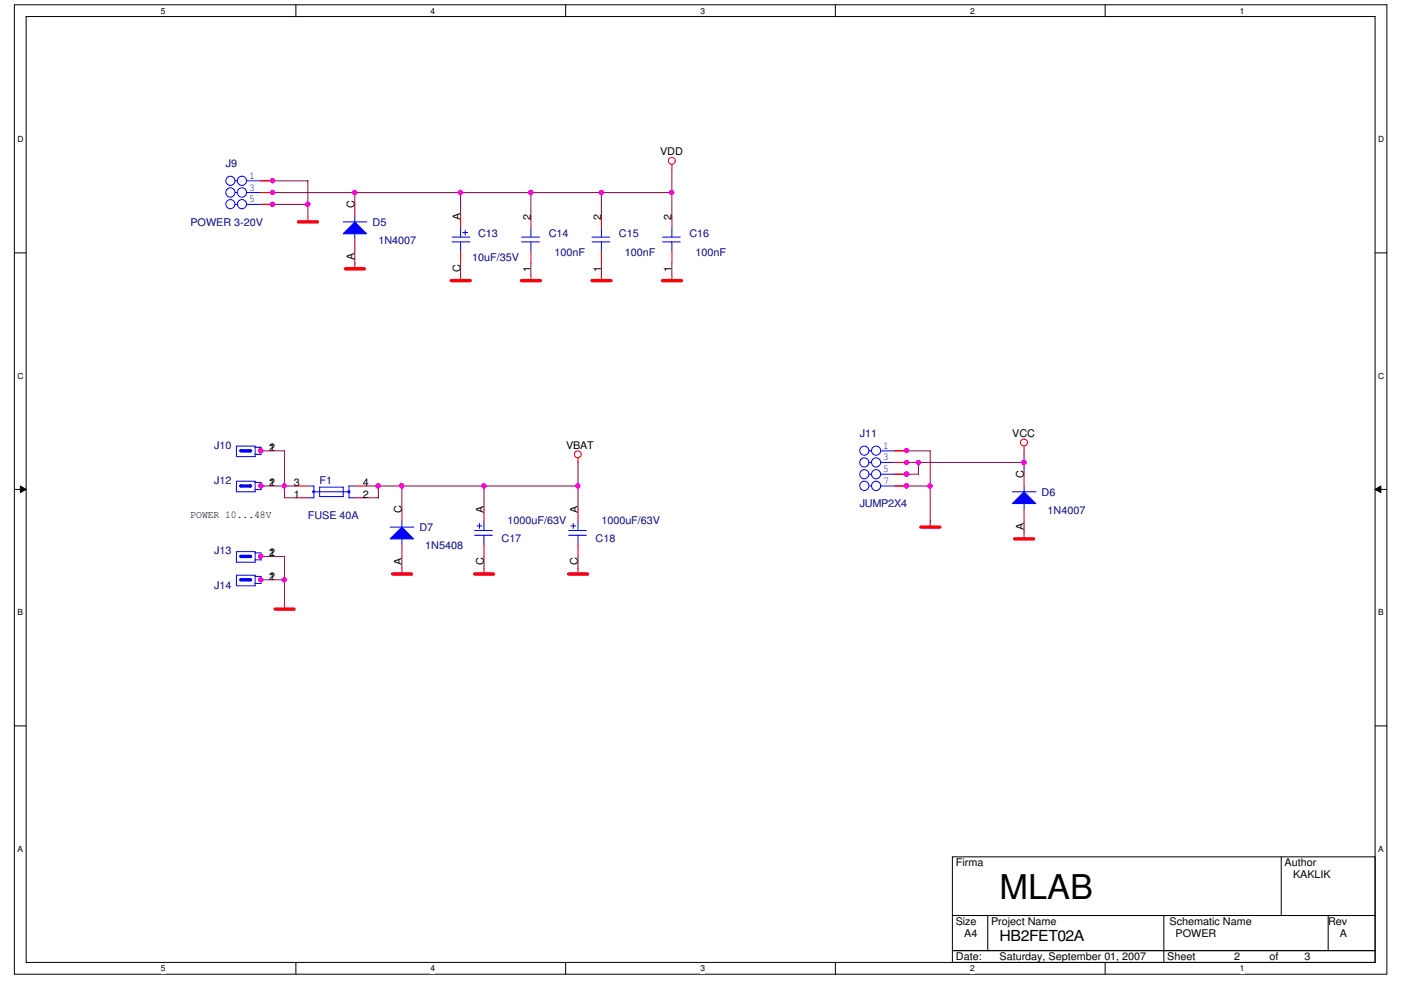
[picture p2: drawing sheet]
<svg xmlns="http://www.w3.org/2000/svg" width="297mm" height="210mm" viewBox="0 0 297 210" stroke-linecap="round" stroke-linejoin="round" font-family="sans-serif">
<path d="M3 1h291v205.6h-291zM5.5 3.5h286v200.6h-286z" fill="none" stroke="#000" stroke-width=".21"/>
<g fill="#fff">
<path d="M34.1 1.3h1v2h-1z"/>
<path d="M34.1 204.4h1v2h-1z"/>
</g>
<path d="M62.7 1v2.5M62.7 204.1v2.5" fill="none" stroke="#000" stroke-width=".21"/>
<g fill="#fff">
<path d="M91.3 1.3h1v2h-1z"/>
<path d="M91.3 204.4h1v2h-1z"/>
</g>
<path d="M119.9 1v2.5M119.9 204.1v2.5" fill="none" stroke="#000" stroke-width=".21"/>
<g fill="#fff">
<path d="M148.5 1.3h1v2h-1z"/>
<path d="M148.5 204.4h1v2h-1z"/>
</g>
<path d="M177.1 1v2.5M177.1 204.1v2.5" fill="none" stroke="#000" stroke-width=".21"/>
<g fill="#fff">
<path d="M205.7 1.3h1v2h-1z"/>
<path d="M205.7 204.4h1v2h-1z"/>
</g>
<path d="M234.3 1v2.5M234.3 204.1v2.5" fill="none" stroke="#000" stroke-width=".21"/>
<g fill="#fff">
<path d="M262.9 1.3h1v2h-1z"/>
<path d="M262.9 204.4h1v2h-1z"/>
<path d="M3.7 28.6h1.2v2h-1.2z"/>
<path d="M292.2 28.6h1.3v2h-1.3z"/>
<path d="M3.7 78.7h1.2v2h-1.2z"/>
<path d="M292.2 78.7h1.3v2h-1.3z"/>
</g>
<path d="M3 53.6h2.5M291.5 53.6h2.5" fill="none" stroke="#000" stroke-width=".21"/>
<g fill="#fff">
<path d="M3.7 128.9h1.1v2h-1.1z"/>
<path d="M292.2 128.9h1.1v2h-1.1z"/>
</g>
<path d="M3 103.8h2.5M4.3 103.1l1.2 .7-1.2 .7zM291.5 103.8l1.3-.7v1.4zM291.5 103.8h2.5" fill="none" stroke="#000" stroke-width=".21"/>
<path d="M4.3 103.1l1.2 .7-1.2 .7zM291.5 103.8l1.3-.7v1.4z" fill="#000"/>
<g fill="#fff">
<path d="M3.7 179h1.1v2h-1.1z"/>
<path d="M292.2 179h1.1v2h-1.1z"/>
</g>
<path d="M3 154h2.5M291.5 154h2.5M201.9 181.7h89.6v22.4h-89.6zM201.9 194.2h89.6M209.4 194.2v7.5M246.8 194.2v10M271.6 181.7v12.5M281.6 194.2v7.5M201.9 201.6h89.6" fill="none" stroke="#000" stroke-width=".21"/>
<g fill="none" stroke="#f00" stroke-width=".21">
<path d="M55.3 38.4h2.5M142.4 34.8v1.1M55.3 40.9h2.5M55.3 43.3h2.5M65.3 45.8v1.3M75.2 55.8v1.3M97.7 45.8v2.5M97.7 53.3v2.5M97.7 58.3v1.3M112.6 45.8v2.5M112.6 53.3v2.5M112.6 58.3v1.3"/>
<path d="M127.5 45.8v2.5M127.5 53.3v2.5M127.5 58.3v1.3M142.4 45.8v2.5M142.4 53.3v2.5M142.4 58.3v1.3M122.6 97.1v1M217.1 94.6v1M197.2 110.5v1.3M217.1 113v1.3M60.3 128v1.2M85.2 120.5v1.3"/>
<path d="M102.6 120.5v1.3M122.6 120.5v1.3"/>
<circle cx="142.4" cy="34.1" r=".74"/>
<circle cx="122.5" cy="96.3" r=".72"/>
<circle cx="217.1" cy="93.9" r=".74"/>
</g>
<path d="M63.3 47.1h4M73.2 57h4.1M95.7 59.5h4M110.6 59.5h4M125.5 59.5h4M140.5 59.5h4M195.2 111.8h4.1M215.1 114.3h4.1M58.3 129.2h4.1M83.2 121.8h4M100.6 121.8h4M120.6 121.8h4" fill="none" stroke="#f00" stroke-width=".72"/>
<g fill="none" stroke="#00f" stroke-width=".21">
<path d="M49.8 38.4h.5M52.3 38.4h3M49.8 40.9h.5M49.8 43.3h.5M52.3 40.9h3M52.3 43.3h3M95.8 51.3h3.8M95.8 50.3h3.8M97.7 48.3v2M97.7 51.3v2M98.1 49.3h1M98.6 48.8v1.1"/>
<path d="M110.6 51.3h3.8M110.6 50.3h3.8M112.6 48.3v2M112.6 51.3v2M125.5 51.3h3.8M125.5 50.3h3.8M127.5 48.3v2M127.5 51.3v2M140.5 51.3h3.7M140.5 50.3h3.7M142.4 48.3v2M142.4 51.3v2"/>
<path d="M82.7 111.8h5M85.2 110.5v1.3"/>
<circle cx="48.8" cy="38.3" r=".97"/>
<circle cx="51.3" cy="38.3" r=".97"/>
<circle cx="48.8" cy="40.8" r=".98"/>
<circle cx="48.8" cy="43.3" r=".97"/>
<circle cx="51.3" cy="40.8" r=".98"/>
<circle cx="51.3" cy="43.3" r=".97"/>
</g>
<path d="M82.7 114.3l2.5-2.5 2.5 2.5z" fill="#00f"/>
<path d="M82.7 114.3l2.5-2.5 2.5 2.5zM85.2 114.3v1.2M214.6 104.3h5.1M217.1 103v1.3" fill="none" stroke="#00f" stroke-width=".21"/>
<path d="M85.2 108.1v2.4M85.2 115.5v2.5" fill="none" stroke="#f00" stroke-width=".21"/>
<path d="M214.6 106.8l2.5-2.5 2.5 2.5z" fill="#00f"/>
<path d="M50.1 102.1h4v2.2h-4zM54.1 102.3h1.2v1.6M54.1 103.8h1.2M214.6 106.8l2.5-2.5 2.5 2.5zM217.1 106.8v1.3" fill="none" stroke="#00f" stroke-width=".21"/>
<path d="M217.1 100.6v2.5M217.1 108.1v2.4" fill="none" stroke="#f00" stroke-width=".21"/>
<path d="M52.9 102.9h.3v.3h-.3z" fill-rule="evenodd" fill="#00f"/>
<path d="M52.9 102.9h.3v.3h-.3z" fill="none" stroke="#00f" stroke-width=".21"/>
<path d="M50.9 102.9h.3v.3h-.3z" fill-rule="evenodd" fill="#00f"/>
<g fill="none" stroke="#00f" stroke-width=".21">
<path d="M184.2 95.6h.6M184.2 98.1h.6M186.7 95.6h3M186.7 98.1h3M50.9 102.9h.3v.3h-.3zM184.2 100.6h.6M184.2 103.1h.6M186.7 100.6h3M186.7 103.1h3M50.1 122h4v2.2h-4zM54.1 122.3h1.2v1.5l-1.2-.1"/>
<circle cx="183.3" cy="95.6" r=".97"/>
<circle cx="183.3" cy="98.1" r=".97"/>
<circle cx="185.8" cy="95.6" r=".97"/>
<circle cx="185.8" cy="98.1" r=".97"/>
<circle cx="183.2" cy="103" r=".98"/>
<circle cx="183.3" cy="100.6" r=".97"/>
<circle cx="185.7" cy="103" r=".98"/>
<circle cx="185.8" cy="100.6" r=".97"/>
</g>
<path d="M51.1 103.1h2" fill="none" stroke="#00f" stroke-width=".72"/>
<path d="M189.7 95.6h2.5M189.7 98.1h2.5M55.3 103.1h.1M189.7 100.6h2.5M189.7 103.1h2.5" fill="none" stroke="#f00" stroke-width=".21"/>
<path d="M52.9 122.8h.3v.3h-.3z" fill-rule="evenodd" fill="#00f"/>
<path d="M52.9 122.8h.3v.3h-.3z" fill="none" stroke="#00f" stroke-width=".21"/>
<path d="M50.9 122.8h.3v.3h-.3z" fill-rule="evenodd" fill="#00f"/>
<path d="M50.1 94.6h4v2.3h-4zM54.1 94.9h1.2v1.5M54.1 96.4h1.2M50.9 122.8h.3v.3h-.3z" fill="none" stroke="#00f" stroke-width=".21"/>
<path d="M51.1 123h2" fill="none" stroke="#00f" stroke-width=".72"/>
<path d="M55.3 123h.1" fill="none" stroke="#f00" stroke-width=".21"/>
<path d="M52.9 95.4h.3v.3h-.3z" fill-rule="evenodd" fill="#00f"/>
<path d="M52.9 95.4h.3v.3h-.3z" fill="none" stroke="#00f" stroke-width=".21"/>
<path d="M50.9 95.4h.3v.3h-.3z" fill-rule="evenodd" fill="#00f"/>
<g fill="none" stroke="#00f" stroke-width=".21">
<path d="M50.9 95.4h.3v.3h-.3zM50.1 117h4v2.3h-4zM54.1 117.3h1.2v1.5M54.1 118.7h1.2M100.6 112.5h3.8M100.6 113.5h3.8M101.1 111.5h1M101.6 111v1.1M102.6 110.5v2.1M102.6 113.5v2.1M120.6 112.5h3.7M120.6 113.5h3.7"/>
<path d="M121 111.5h1.1M121.5 111v1.1M122.6 110.5v2.1M122.6 113.5v2.1"/>
</g>
<path d="M51.1 95.6h2" fill="none" stroke="#00f" stroke-width=".72"/>
<path d="M55.3 95.6h.1M102.6 108.1v2.4M102.6 115.5v2.5M122.6 108.1v2.4M122.6 115.5v2.5" fill="none" stroke="#f00" stroke-width=".21"/>
<path d="M52.9 117.8h.3v.4h-.3z" fill-rule="evenodd" fill="#00f"/>
<path d="M52.9 117.8h.3v.4h-.3z" fill="none" stroke="#00f" stroke-width=".21"/>
<path d="M50.9 117.8h.3v.4h-.3z" fill-rule="evenodd" fill="#00f"/>
<path d="M72.8 47.1h5M75.2 45.8v1.3M50.9 117.8h.3v.4h-.3z" fill="none" stroke="#00f" stroke-width=".21"/>
<path d="M51.1 118h2" fill="none" stroke="#00f" stroke-width=".72"/>
<path d="M55.3 118h.1" fill="none" stroke="#f00" stroke-width=".21"/>
<path d="M75.2 47.1l2.5 2.5h-4.9z" fill="#00f"/>
<path d="M75.2 47.1l2.5 2.5h-4.9zM75.2 49.5v1.3M65.2 105.6h1.3M65.3 103.1h1.3M66.5 103.1v2.5M66.5 104.3h7.5M67.7 103.3h5.1M67.8 103.3v2h5M72.8 103.3v2M74 103.1h1.2M74 105.6h1.3M74 103.1v2.5" fill="none" stroke="#00f" stroke-width=".21"/>
<path d="M75.2 43.3v2.5M75.2 50.8v2.5" fill="none" stroke="#f00" stroke-width=".21"/>
<path d="M66.3 104.2h.3v.2h-.3z" fill-rule="evenodd" fill="#00f"/>
<path d="M66.3 104.2h.3v.2h-.3z" fill="none" stroke="#00f" stroke-width=".21"/>
<path d="M73.8 104.2h.3v.2h-.3z" fill-rule="evenodd" fill="#00f"/>
<path d="M73.8 104.2h.3v.2h-.3z" fill="none" stroke="#00f" stroke-width=".21"/>
<path d="M62.8 103.1h2.5M62.8 105.6h2.5M75.2 103.1h2.5M75.2 105.6h2.5" fill="none" stroke="#f00" stroke-width=".21"/>
<g fill="none" stroke="#800040" stroke-width=".21">
<path d="M57.8 38.4h7.5M65.3 38.4v7.5M142.4 35.9v10M57.8 40.9h84.7M57.8 43.3h7.5M75.2 40.9v2.5M75.2 53.3v2.5M97.7 40.8v5M97.7 55.8v2.5M112.6 40.9v5M112.6 55.8v2.5M127.5 40.9v5"/>
<path d="M127.5 55.8v2.5M142.4 55.8v2.5M55.3 95.6h5.1M60.3 95.6v10M122.6 98.1v10M192.2 95.6h5.1M192.2 98.1h25M194.7 98.1v2.5h-2.5M197.2 95.6v15M217.1 95.6v5M55.3 103.1h7.5M55.3 118h5.1"/>
<path d="M60.3 118v10M60.3 105.6h2.5M77.7 103.1h44.9M77.7 105.6h2.6M80.2 103.1v2.5M85.2 103v5.1M85.2 118v2.6M102.6 103.1v5M102.6 118v2.6M122.6 118v2.6M192.2 103.1h5.1M217.1 110.5v2.6"/>
<path d="M55.3 123h5.1"/>
</g>
<circle cx="60.3" cy="103.1" r=".48" fill="#f0f"/>
<circle cx="60.3" cy="103.1" r=".48" fill="none" stroke="#f0f" stroke-width=".21"/>
<circle cx="57.8" cy="38.3" r=".49" fill="#f0f"/>
<circle cx="57.8" cy="38.3" r=".49" fill="none" stroke="#f0f" stroke-width=".21"/>
<circle cx="97.6" cy="40.8" r=".48" fill="#f0f"/>
<circle cx="97.6" cy="40.8" r=".48" fill="none" stroke="#f0f" stroke-width=".21"/>
<circle cx="55.3" cy="95.6" r=".48" fill="#f0f"/>
<circle cx="55.3" cy="95.6" r=".48" fill="none" stroke="#f0f" stroke-width=".21"/>
<circle cx="55.3" cy="103.1" r=".49" fill="#f0f"/>
<circle cx="55.3" cy="103.1" r=".49" fill="none" stroke="#f0f" stroke-width=".21"/>
<circle cx="80.2" cy="103.1" r=".49" fill="#f0f"/>
<circle cx="80.2" cy="103.1" r=".49" fill="none" stroke="#f0f" stroke-width=".21"/>
<circle cx="122.5" cy="103.1" r=".48" fill="#f0f"/>
<circle cx="122.5" cy="103.1" r=".48" fill="none" stroke="#f0f" stroke-width=".21"/>
<circle cx="57.8" cy="40.8" r=".49" fill="#f0f"/>
<circle cx="57.8" cy="40.8" r=".49" fill="none" stroke="#f0f" stroke-width=".21"/>
<circle cx="75.2" cy="40.8" r=".48" fill="#f0f"/>
<circle cx="75.2" cy="40.8" r=".48" fill="none" stroke="#f0f" stroke-width=".21"/>
<circle cx="57.8" cy="43.3" r=".49" fill="#f0f"/>
<circle cx="57.8" cy="43.3" r=".49" fill="none" stroke="#f0f" stroke-width=".21"/>
<circle cx="55.3" cy="118" r=".49" fill="#f0f"/>
<circle cx="55.3" cy="118" r=".49" fill="none" stroke="#f0f" stroke-width=".21"/>
<circle cx="55.3" cy="123" r=".48" fill="#f0f"/>
<circle cx="55.3" cy="123" r=".48" fill="none" stroke="#f0f" stroke-width=".21"/>
<circle cx="60.3" cy="123" r=".47" fill="#f0f"/>
<circle cx="60.3" cy="123" r=".47" fill="none" stroke="#f0f" stroke-width=".21"/>
<circle cx="65.3" cy="43.3" r=".49" fill="#f0f"/>
<circle cx="65.3" cy="43.3" r=".49" fill="none" stroke="#f0f" stroke-width=".21"/>
<circle cx="142.4" cy="40.8" r=".49" fill="#f0f"/>
<circle cx="142.4" cy="40.8" r=".49" fill="none" stroke="#f0f" stroke-width=".21"/>
<circle cx="127.5" cy="40.8" r=".49" fill="#f0f"/>
<circle cx="127.5" cy="40.8" r=".49" fill="none" stroke="#f0f" stroke-width=".21"/>
<circle cx="112.5" cy="40.8" r=".48" fill="#f0f"/>
<circle cx="112.5" cy="40.8" r=".48" fill="none" stroke="#f0f" stroke-width=".21"/>
<circle cx="192.2" cy="95.6" r=".48" fill="#f0f"/>
<circle cx="192.2" cy="95.6" r=".48" fill="none" stroke="#f0f" stroke-width=".21"/>
<circle cx="197.2" cy="103.1" r=".48" fill="#f0f"/>
<circle cx="197.2" cy="103.1" r=".48" fill="none" stroke="#f0f" stroke-width=".21"/>
<circle cx="192.2" cy="103.1" r=".49" fill="#f0f"/>
<circle cx="192.2" cy="103.1" r=".49" fill="none" stroke="#f0f" stroke-width=".21"/>
<circle cx="192.2" cy="98.1" r=".48" fill="#f0f"/>
<circle cx="192.2" cy="98.1" r=".48" fill="none" stroke="#f0f" stroke-width=".21"/>
<circle cx="194.7" cy="98.1" r=".48" fill="#f0f"/>
<circle cx="194.7" cy="98.1" r=".48" fill="none" stroke="#f0f" stroke-width=".21"/>
<circle cx="192.2" cy="100.6" r=".49" fill="#f0f"/>
<circle cx="192.2" cy="100.6" r=".49" fill="none" stroke="#f0f" stroke-width=".21"/>
<circle cx="217.1" cy="98.1" r=".48" fill="#f0f"/>
<circle cx="217.1" cy="98.1" r=".48" fill="none" stroke="#f0f" stroke-width=".21"/>
<circle cx="85.2" cy="103.1" r=".48" fill="#f0f"/>
<circle cx="85.2" cy="103.1" r=".48" fill="none" stroke="#f0f" stroke-width=".21"/>
<circle cx="102.6" cy="103.1" r=".49" fill="#f0f"/>
<circle cx="102.6" cy="103.1" r=".49" fill="none" stroke="#f0f" stroke-width=".21"/>
<text font-size="7.2" x="211.9" y="190.7">MLAB</text>
<text font-size="3.2" x="211.9" y="199.6">HB2FET02A</text>
<g font-size="2.2" fill="#000080">
<text x="47.9" y="35.4">J9</text>
<text x="40.4" y="47.9">POWER 3-20V</text>
<text x="79" y="47.9">D5</text>
<text x="80.2" y="51.9">1N4007</text>
<text x="101.4" y="50.3">C13</text>
<text x="116.3" y="50.3">C14</text>
<text x="131.2" y="50.3">C15</text>
<text x="146.2" y="50.3">C16</text>
<text x="100.1" y="55.3">10uF/35V</text>
<text x="117.6" y="54.3">100nF</text>
<text x="132.5" y="54.3">100nF</text>
<text x="147.4" y="54.3">100nF</text>
<text x="45.4" y="95.2">J10</text>
<text x="182.3" y="92.7">J11</text>
<text x="45.4" y="102.6">J12</text>
<text x="67.8" y="102.6">F1</text>
<text x="182.3" y="107.6">JUMP2X4</text>
<text x="220.8" y="105.1">D6</text>
<text x="65.3" y="110.1">FUSE 40A</text>
<text x="88.9" y="112.6">D7</text>
<text x="107.6" y="111.1">1000uF/63V</text>
<text x="127.5" y="111.1">1000uF/63V</text>
<text x="222.1" y="109.1">1N4007</text>
<text x="45.4" y="117.6">J13</text>
<text x="90.2" y="116.5">1N5408</text>
<text x="106.3" y="115.1">C17</text>
<text x="126.3" y="115.1">C18</text>
<text x="45.4" y="125">J14</text>
</g>
<g font-size="2.2">
<text x="140" y="32.9">VDD</text>
<text x="75.2" y="44.1" transform="rotate(-90 75.2 44.1)">C</text>
<text x="97.6" y="46.6" transform="rotate(-90 97.6 46.6)">A</text>
<text x="112.5" y="46.6" transform="rotate(-90 112.5 46.6)">2</text>
<text x="127.5" y="46.6" transform="rotate(-90 127.5 46.6)">2</text>
<text x="142.4" y="46.6" transform="rotate(-90 142.4 46.6)">2</text>
<text x="75.2" y="55.2" transform="rotate(-90 75.2 55.2)">A</text>
<text x="97.6" y="57.7" transform="rotate(-90 97.6 57.7)">C</text>
<text x="112.5" y="57.7" transform="rotate(-90 112.5 57.7)">1</text>
<text x="127.5" y="57.7" transform="rotate(-90 127.5 57.7)">1</text>
<text x="142.4" y="57.7" transform="rotate(-90 142.4 57.7)">1</text>
<text x="57.1" y="95.6">1</text>
<text x="57.1" y="95.6">2</text>
<text x="120.1" y="95.2">VBAT</text>
<text x="214.6" y="92.7">VCC</text>
<text x="217.1" y="101.3" transform="rotate(-90 217.1 101.3)">C</text>
<text x="57.1" y="103">1</text>
<text x="57.1" y="103">2</text>
<text x="62.3" y="103">3</text>
<text x="62.3" y="105.5">1</text>
<text x="77" y="103">4</text>
<text x="77" y="105.5">2</text>
<text x="40.4" y="109.9">POWER 10...48V</text>
<text x="85.2" y="108.8" transform="rotate(-90 85.2 108.8)">C</text>
<text x="102.6" y="108.8" transform="rotate(-90 102.6 108.8)">A</text>
<text x="122.5" y="108.8" transform="rotate(-90 122.5 108.8)">A</text>
<text x="217.1" y="112.4" transform="rotate(-90 217.1 112.4)">A</text>
<text x="57.1" y="118">1</text>
<text x="57.1" y="118">2</text>
<text x="85.2" y="119.9" transform="rotate(-90 85.2 119.9)">A</text>
<text x="102.6" y="119.9" transform="rotate(-90 102.6 119.9)">C</text>
<text x="122.5" y="119.9" transform="rotate(-90 122.5 119.9)">C</text>
<text x="57.1" y="122.9">1</text>
<text x="57.1" y="122.9">2</text>
<text x="202.7" y="183.8">Firma</text>
<text x="272.4" y="183.8">Author</text>
<text x="274.1" y="186.3">KAKLIK</text>
<text x="202.7" y="196.2">Size</text>
<text x="210.1" y="196.2">Project Name</text>
<text x="248" y="196.2">Schematic Name</text>
<text x="281.6" y="196.2">Rev</text>
<text x="202.7" y="203.7">Date:</text>
<text x="204.4" y="198.7">A4</text>
<text x="211.9" y="203.7">Saturday, September 01, 2007</text>
<text x="247.5" y="203.7">Sheet</text>
<text x="249.3" y="198.7">POWER</text>
<text x="261.7" y="203.7">2</text>
<text x="269.2" y="203.7">of</text>
<text x="276.6" y="203.7">3</text>
<text x="284.1" y="198.7">A</text>
</g>
<g font-size="2.2" fill="#00f">
<text x="52.8" y="37.9">1</text>
<text x="52.8" y="40.4">3</text>
<text x="52.8" y="42.9">5</text>
<text x="187.2" y="95.2">1</text>
<text x="187.2" y="97.7">3</text>
<text x="187.2" y="100.2">5</text>
<text x="187.2" y="102.7">7</text>
</g>
<g font-size="1.8">
<text x="34.1" y="2.9">5</text>
<text x="91.3" y="2.9">4</text>
<text x="148.5" y="2.9">3</text>
<text x="205.7" y="2.9">2</text>
<text x="262.9" y="2.9">1</text>
<text x="3.7" y="30.2">D</text>
<text x="292.2" y="30.2">D</text>
<text x="3.7" y="80.3">C</text>
<text x="292.2" y="80.3">C</text>
<text x="3.7" y="130.5">B</text>
<text x="292.2" y="130.5">B</text>
<text x="3.7" y="180.6">A</text>
<text x="292.2" y="180.6">A</text>
<text x="34.1" y="206">5</text>
<text x="91.3" y="206">4</text>
<text x="148.5" y="206">3</text>
<text x="205.7" y="206">2</text>
<text x="262.9" y="206">1</text>
</g>
</svg>
